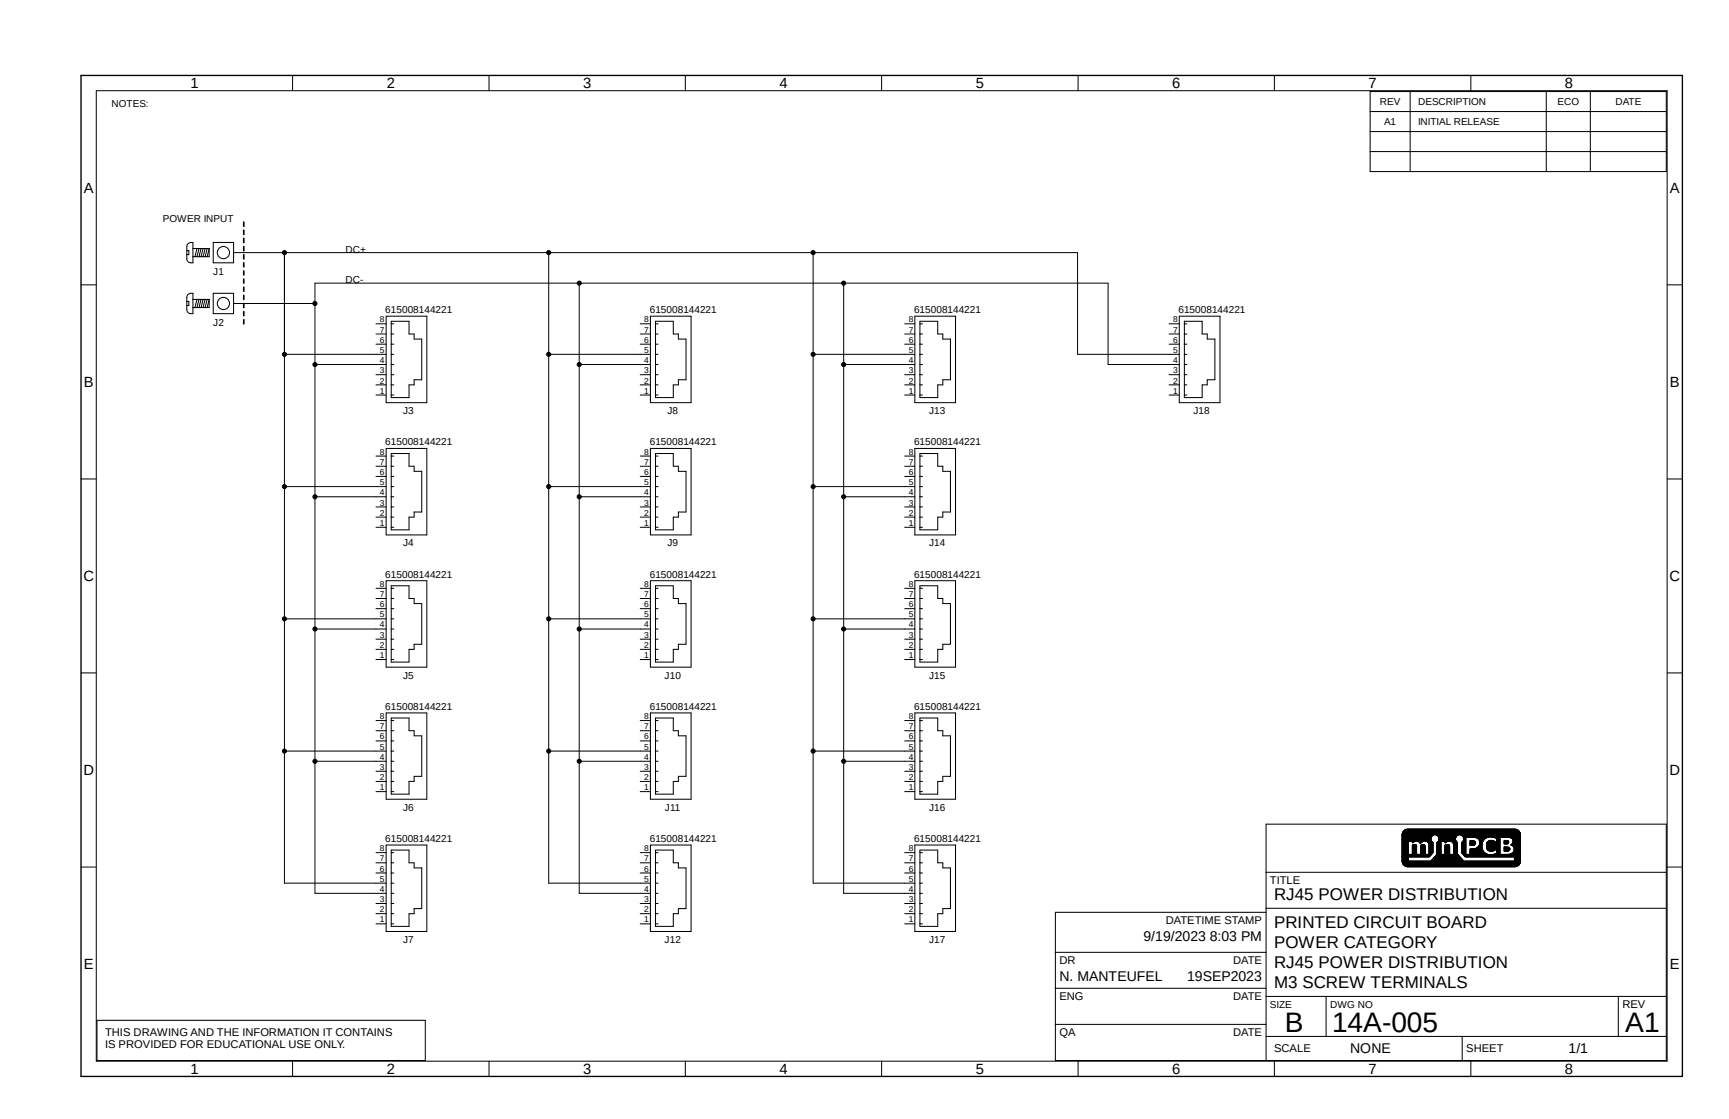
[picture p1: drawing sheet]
<svg xmlns="http://www.w3.org/2000/svg" width="432mm" height="279mm" viewBox="0 0 432 279" stroke-linecap="round" stroke-linejoin="round" font-family="sans-serif">
<path d="M19.7 18.5l400.8 250.8M420.5 18.5l-400.8 250.8" fill="none" stroke="#fff" stroke-width=".25"/>
<path d="M20.2 18.8h400v250h-400z" fill="none" stroke="#000" stroke-width=".34"/>
<g fill="none" stroke="#000" stroke-width=".25">
<path d="M73.1 18.8v3.8M122.1 18.8v3.8M171.2 18.8v3.8M220.2 18.8v3.8M269.2 18.8v3.8M318.3 18.8v3.8M367.3 18.8v3.8M24 22.6h392.3v242.4h-392.3zM342.2 22.9h73.9v19.9h-73.9zM342.2 37.8h73.9M342.2 32.9h73.9M342.2 27.9h73.9"/>
<path d="M352.2 22.9v19.9M386.2 22.9v19.9M397.2 22.9v19.9M20.2 71.1h3.8M46.7 75.3h.5v1h-.5M46.7 62.6h.5v1h-.5M46.8 73.7a1.27 1.27 0 0 1 1.4-.5v5.1a1.12 1.12 0 0 1-1.5-1v-3zM46.8 61l.5-.4 .9-.1v5.1a1.12 1.12 0 0 1-1.5-1v-3zM48.2 74.8h4M48.2 62.1h4M49.2 74.8l-.5 2M49.2 62.1l-.5 2"/>
<path d="M49.7 74.8l-.5 2M49.7 62.1l-.5 2M50.2 74.8l-.5 2M50.2 62.1l-.5 2M50.7 74.8l-.5 2M50.7 62.1l-.5 2M51.2 74.8l-.5 2M51.2 62.1l-.5 2M51.7 74.8l-.5 2M51.7 62.1l-.5 2M52.2 74.8v2h-4M52.2 62.1v2h-4"/>
<path d="M52.2 74.8l-.5 2M52.2 62.1l-.5 2M53.3 73.2h5v5.1h-5zM53.3 60.5h5v5.1h-5zM58.3 63.1h210.8v25.4h25.4M58.3 75.8h20.4M71 63.1v157.4h25.4M96.4 79h10.2v21.5h-10.2zM137 63.1v157.4h25.4M144.7 70.7v152.4h17.7M162.4 79h10.2v21.5h-10.2zM203.1 63.1v157.4h25.4"/>
<path d="M210.7 70.7v152.4h17.8M228.5 79h10.1v21.5h-10.1zM294.5 79h10.2v21.5h-10.2zM416.3 71.1h3.9M71 88.5h25.4M78.7 91h17.7M93.9 98.6h2.5M93.9 96.1h2.5M93.9 93.6h2.5M93.9 85.9h2.5M93.9 83.4h2.5M93.9 80.9h2.5"/>
<path d="M97.7 98.6h.6M97.7 96.1h.6M97.7 80.2h4.5v3.2h1.2v1.3h1.9v10.1h-1.9v1.3h-1.2v3.2h-4.5zM97.7 93.6h.6M97.7 91h.6M97.7 88.5h.6M97.7 85.9h.6M97.7 83.4h.6M97.7 80.9h.6M137 88.5h25.4M144.7 91h17.7M159.9 98.6h2.5"/>
<path d="M159.9 96.1h2.5M159.9 93.6h2.5M159.9 85.9h2.5M159.9 83.4h2.5M159.9 80.9h2.5M163.7 98.6h.6M163.7 96.1h.6M163.7 80.2h4.4v3.2h1.3v1.3h1.9v10.1h-1.9v1.3h-1.3v3.2h-4.4zM163.7 93.6h.6M163.7 91h.6M163.7 88.5h.6M163.7 85.9h.6"/>
<path d="M163.7 83.4h.6M163.7 80.9h.6M203.1 88.5h25.4M210.7 91h17.8M225.9 98.6h2.6M225.9 96.1h2.6M225.9 93.6h2.6M225.9 85.9h2.6M225.9 83.4h2.6M225.9 80.9h2.6M229.7 98.6h.7M229.7 96.1h.7"/>
<path d="M229.7 80.2h4.5v3.2h1.3v1.3h1.9v10.1h-1.9v1.3h-1.3v3.2h-4.5zM229.7 93.6h.7M229.7 91h.7M229.7 88.5h.7M229.7 85.9h.7M229.7 83.4h.7M229.7 80.9h.7M292 98.6h2.5M292 96.1h2.5M292 93.6h2.5M292 85.9h2.5M292 83.4h2.5"/>
<path d="M292 80.9h2.5M294.5 91h-17.8v-20.3h-198v152.4h17.7M295.8 98.6h.6M295.8 96.1h.6M295.8 80.2h4.4v3.2h1.3v1.3h1.9v10.1h-1.9v1.3h-1.3v3.2h-4.4zM295.8 93.6h.6M295.8 91h.6M295.8 88.5h.6M295.8 85.9h.6M295.8 83.4h.6M295.8 80.9h.6M20.2 119.6h3.8"/>
<path d="M93.9 119h2.5M93.9 116.4h2.5M93.9 113.9h2.5M96.4 112h10.2v21.6h-10.2zM97.7 113.2h4.5v3.2h1.2v1.3h1.9v10.1h-1.9v1.3h-1.2v3.2h-4.5zM97.7 119h.6M97.7 116.4h.6M97.7 113.9h.6M159.9 119h2.5M159.9 116.4h2.5M159.9 113.9h2.5M162.4 112h10.2v21.6h-10.2z"/>
<path d="M163.7 113.2h4.4v3.2h1.3v1.3h1.9v10.1h-1.9v1.3h-1.3v3.2h-4.4zM163.7 119h.6M163.7 116.4h.6M163.7 113.9h.6M225.9 119h2.6M225.9 116.4h2.6M225.9 113.9h2.6M228.5 112h10.1v21.6h-10.1zM229.7 113.2h4.5v3.2h1.3v1.3h1.9v10.1h-1.9v1.3h-1.3v3.2h-4.5zM229.7 119h.7M229.7 116.4h.7M229.7 113.9h.7"/>
<path d="M416.3 119.6h3.9M71 121.5h25.4M78.7 124h17.7M93.9 131.7h2.5M93.9 129.1h2.5M93.9 126.6h2.5M97.7 131.7h.6M97.7 129.1h.6M97.7 126.6h.6M97.7 124h.6M97.7 121.5h.6M137 121.5h25.4"/>
<path d="M144.7 124h17.7M159.9 131.7h2.5M159.9 129.1h2.5M159.9 126.6h2.5M163.7 131.7h.6M163.7 129.1h.6M163.7 126.6h.6M163.7 124h.6M163.7 121.5h.6M203.1 121.5h25.4M210.7 124h17.8M225.9 131.7h2.6"/>
<path d="M225.9 129.1h2.6M225.9 126.6h2.6M229.7 131.7h.7M229.7 129.1h.7M229.7 126.6h.7M229.7 124h.7M229.7 121.5h.7M71 154.5h25.4M78.7 157.1h17.7M93.9 159.6h2.5M93.9 152h2.5M93.9 149.4h2.5"/>
<path d="M93.9 146.9h2.5M96.4 145h10.2v21.6h-10.2zM97.7 146.3h4.5v3.1h1.2v1.3h1.9v10.2h-1.9v1.2h-1.2v3.2h-4.5zM97.7 159.6h.6M97.7 157.1h.6M97.7 154.5h.6M97.7 152h.6M97.7 149.4h.6M97.7 146.9h.6M137 154.5h25.4M144.7 157.1h17.7M159.9 159.6h2.5"/>
<path d="M159.9 152h2.5M159.9 149.4h2.5M159.9 146.9h2.5M162.4 145h10.2v21.6h-10.2zM163.7 146.3h4.4v3.1h1.3v1.3h1.9v10.2h-1.9v1.2h-1.3v3.2h-4.4zM163.7 159.6h.6M163.7 157.1h.6M163.7 154.5h.6M163.7 152h.6M163.7 149.4h.6M163.7 146.9h.6M203.1 154.5h25.4"/>
<path d="M210.7 157.1h17.8M225.9 159.6h2.6M225.9 152h2.6M225.9 149.4h2.6M225.9 146.9h2.6M228.5 145h10.1v21.6h-10.1zM229.7 146.3h4.5v3.1h1.3v1.3h1.9v10.2h-1.9v1.2h-1.3v3.2h-4.5zM229.7 159.6h.7M229.7 157.1h.7M229.7 154.5h.7M229.7 152h.7M229.7 149.4h.7"/>
<path d="M229.7 146.9h.7M20.2 168h3.8M93.9 164.7h2.5M93.9 162.1h2.5M93.9 179.9h2.5M96.4 178h10.2v21.6h-10.2zM97.7 164.7h.6M97.7 162.1h.6M97.7 179.3h4.5v3.2h1.2v1.2h1.9v10.1h-1.9v1.3h-1.2v3.2h-4.5zM97.7 179.9h.6M159.9 164.7h2.5M159.9 162.1h2.5"/>
<path d="M159.9 179.9h2.5M162.4 178h10.2v21.6h-10.2zM163.7 179.3h4.4v3.2h1.3v1.2h1.9v10.1h-1.9v1.3h-1.3v3.2h-4.4zM163.7 164.7h.6M163.7 162.1h.6M163.7 179.9h.6M225.9 164.7h2.6M225.9 162.1h2.6M225.9 179.9h2.6M228.5 178h10.1v21.6h-10.1zM229.7 164.7h.7M229.7 162.1h.7"/>
<path d="M229.7 179.3h4.5v3.2h1.3v1.2h1.9v10.1h-1.9v1.3h-1.3v3.2h-4.5zM229.7 179.9h.7M416.3 168h3.9M71 187.5h25.4M78.7 190.1h17.7M93.9 197.7h2.5M93.9 195.1h2.5M93.9 192.6h2.5M93.9 185h2.5M93.9 182.5h2.5M97.7 197.7h.6M97.7 195.1h.6"/>
<path d="M97.7 192.6h.6M97.7 190.1h.6M97.7 187.5h.6M97.7 185h.6M97.7 182.5h.6M137 187.5h25.4M144.7 190.1h17.7M159.9 197.7h2.5M159.9 195.1h2.5M159.9 192.6h2.5M159.9 185h2.5M159.9 182.5h2.5"/>
<path d="M163.7 197.7h.6M163.7 195.1h.6M163.7 192.6h.6M163.7 190.1h.6M163.7 187.5h.6M163.7 185h.6M163.7 182.5h.6M203.1 187.5h25.4M210.7 190.1h17.8M225.9 197.7h2.6M225.9 195.1h2.6M225.9 192.6h2.6"/>
<path d="M225.9 185h2.6M225.9 182.5h2.6M229.7 197.7h.7M229.7 195.1h.7M229.7 192.6h.7M229.7 190.1h.7M229.7 187.5h.7M229.7 185h.7M229.7 182.5h.7M20.2 216.5h3.8M93.9 215.4h2.5M93.9 212.9h2.5"/>
<path d="M93.9 218h2.5M96.4 211h10.2v21.6h-10.2zM97.7 215.4h.6M97.7 212.3h4.5v3.1h1.2v1.3h1.9v10.2h-1.9v1.2h-1.2v3.2h-4.5zM97.7 212.9h.6M97.7 218h.6M159.9 215.4h2.5M159.9 212.9h2.5M159.9 218h2.5M162.4 211h10.2v21.6h-10.2zM163.7 215.4h.6M163.7 212.3h4.4v3.1h1.3v1.3h1.9v10.2h-1.9v1.2h-1.3v3.2h-4.4z"/>
<path d="M163.7 212.9h.6M163.7 218h.6M225.9 215.4h2.6M225.9 212.9h2.6M225.9 218h2.6M228.5 211h10.1v21.6h-10.1zM229.7 215.4h.7M229.7 212.3h4.5v3.1h1.3v1.3h1.9v10.2h-1.9v1.2h-1.3v3.2h-4.5zM229.7 212.9h.7M229.7 218h.7M316.2 217.8h99.9M350.2 215.3h29.5"/>
<path d="M350.2 215.2h29.5M350.2 215.1h29.5M350.2 215h29.5M350.2 215h1.5M350.2 214.9h1.5M350.2 214.8h1.5M350.2 214.7h1.5M350.2 214.6h1.5M350.2 214.5h1.5M350.2 214.4h1.5M350.2 214.3h1.5M350.2 214.2h1.5"/>
<path d="M350.2 214.1h1.5M350.2 214h1.5M350.2 213.9h6.8M350.2 213.8h6.9M350.2 213.7h7M350.2 213.5h7.1M350.2 213.4h7.3M350.2 213.3h7.3M350.2 213.3h1.5M350.2 213.2h1.5M350.2 213.1h1.5M350.2 213h1.5"/>
<path d="M350.2 212.9h1.5M350.2 212.8h1.5M350.2 212.7h1.5M350.2 212.6h1.5M350.2 212.5h1.5M350.2 212.4h1.5M350.2 212.3h1.5M350.2 212.2h1.5M350.2 212.1h1.5M350.2 212h1.5M350.2 211.9h1.5M350.2 211.8h1.5"/>
<path d="M350.2 211.7h1.5M350.2 211.6h1.5M350.2 211.5h1.5M350.2 211.4h1.5M350.2 211.3h1.5M350.2 211.2h1.5M350.2 211.1h1.5M350.2 211h1.5M350.2 210.9h1.5M350.2 210.8h1.5M350.2 210.7h1.5M350.2 210.6h1.5"/>
<path d="M350.2 210.5h1.5M350.2 210.4h1.5M350.2 210.3h1.5M350.2 210.2h1.5M350.2 210.1h1.5M350.2 210.1h3.2M350.2 210h7.3M350.2 209.9h7.3M350.2 209.8h7.2M350.2 209.7h7.2M350.2 209.6h7.1M350.2 209.5h7.1"/>
<path d="M350.2 209.4h7.1M350.2 209.3h7.1M350.2 209.3h7.2M350.2 209.2h7.2M350.2 209.1h7.2M350.2 209h7.2M350.2 209h7.3M350.2 208.9h7.3M350.2 208.8h7.4M350.2 208.7h7.5M350.2 208.5h7.8M350.2 208.4h29.5"/>
<path d="M350.2 208.3h29.5M350.2 208.2h29.5M350.2 215.4h29.4M350.2 215.3h29.4M350.2 208.1h29.4M350.3 215.5h29.3M350.3 215.4h29.3M350.3 208h29.3M350.3 207.9h29.3M350.3 215.6h29.3M350.3 207.8h29.3M350.4 215.7h29.1"/>
<path d="M350.4 215.8h29.1M350.4 207.7h29.1M350.4 215.8h29M350.4 207.6h29M350.5 215.9h28.8M350.5 215.9h28.9M350.5 207.5h28.9M350.6 207.5h28.7M350.6 216h28.7M350.6 207.4h28.7M350.6 216.1h28.6M350.7 207.3h28.5"/>
<path d="M350.7 207.3h28.4M350.8 216.2h28.3M350.9 207.2h28.1M350.9 207.2h28M351 216.3h27.9M351 216.3h27.8M351.1 207.1h27.7M351.2 207.1h27.4M351.3 216.4h27.2M351.5 216.5h26.9M352.7 213.3h1.1M352.7 213.2h1.1"/>
<path d="M352.7 213.1h1.1M352.7 213h1.1M352.7 212.9h1.1M352.7 212.8h1.1M352.7 212.7h1.1M352.7 212.6h1.1M352.7 212.5h1.1M352.7 212.4h1.1M352.7 212.3h1.1M352.7 212.2h1.1M352.7 212.1h1.1M352.7 212h1.1"/>
<path d="M352.7 211.9h1.1M352.7 211.8h1.1M352.7 211.7h1.1M352.7 211.6h1.1M352.7 211.5h1.1M352.7 211.4h1.1M352.7 211.3h1.1M352.7 211.2h1.1M352.7 211.2h1M352.7 211.1h1M352.7 211h1M352.7 210.4h.1"/>
<path d="M352.7 210.2h.4M352.8 211h.9M353 210.9h.6M353 210.3h-.3M353.1 210.9h.4M353.3 210.1l-.6 .1M354.1 210.1h1.4M354.2 210.1h1.2M354.4 210.2h.8M354.4 210.3h.7M354.5 210.4h.5M354.6 210.4h.3"/>
<path d="M354.7 210.6h.1M354.7 210.5h.1M354.8 213.3h1.1M354.8 213.2h1.1M354.8 213.1h1.1M354.8 213h1.1M354.8 212.9h1.1M354.8 212.8h1.1M354.8 212.7h1.1M354.8 212.6h1.1M354.8 212.5h1.1M354.8 212.4h1.1"/>
<path d="M354.8 212.3h1.1M354.8 212.2h1.1M354.8 212.1h1.1M354.8 212h1.1M354.8 211.9h1.1M354.8 211.8h1.1M354.8 211.7h1.1M354.8 211.6h1.1M354.8 211.5h1.1M354.8 211.4h1.1M354.8 211.3h1.1M354.8 211.2h1.1"/>
<path d="M354.8 211.1h1.1M354.8 211h1M354.9 211h.9M355.1 210.9h.6M355.2 210.9h.4M356.2 210.1h1.3M356.4 210.1l1.2 .1M356.5 210.2h1.2M356.6 210.3h1.2M356.7 210.4h1.1M356.7 210.5h1.1M356.8 210.6h1"/>
<path d="M356.8 210.7h1M356.9 210.8h.9M356.9 213.3h.6M356.9 213.2h.7M356.9 213.1h.8M356.9 213h.9M356.9 212.9h.9M356.9 212.8h.9M356.9 212.7h.9M356.9 212.6h.9M356.9 212.5h.9M356.9 212.4h.9"/>
<path d="M356.9 212.3h.9M356.9 212.2h.9M356.9 212.1h.9M356.9 212h.9M356.9 211.9h.9M356.9 211.8h.9M356.9 211.7h.9M356.9 211.6h.9M356.9 211.5h.9M356.9 211.4h.9M356.9 211.3h.9M356.9 211.2h.9"/>
<path d="M356.9 211.1h.9M356.9 211h.9M356.9 210.9h.9M357 214h-6.8M357 213.8l-6.8 .1M357.2 213.7h-7M357.3 213.6h-7.1M357.4 215h8.1M357.4 214.9h8.1M357.4 213.4l-7.2 .1M357.4 209.1l-7.2 .1M357.5 214.8h7.9"/>
<path d="M357.5 210l-7.3 .1M357.5 208.8l-7.3 .1M357.6 214.7h7.7M357.7 214.6h7.5M357.7 208.7h-7.5M357.8 214.5h7.3M357.8 212.9l-.9 .1M357.9 214.4h7.1M357.9 208.6h-7.7M358 214.3h6.9M358.1 214.2h6.7M358.2 214.1h6.5"/>
<path d="M358.2 214h6.5M358.3 214h6.4M358.4 213.9h6.1M358.4 213.8h6M358.5 213.7h5.9M358.6 213.7h5.7M358.6 213.6h5.7M358.7 213.5h5.5M358.8 213.4h5.3M358.8 208.5h5.3M358.9 213.3l5.2 .1M358.9 213.3h.9"/>
<path d="M358.9 213.2h.9M358.9 213.1h.9M358.9 213h.9M358.9 212.9h.9M358.9 212.8h.9M358.9 212.7h.9M358.9 212.6h.9M358.9 212.5h.9M358.9 212.4h.9M358.9 212.3h.9M358.9 212.2h.9M358.9 212.1h.9"/>
<path d="M358.9 212h.9M358.9 211.9h.9M358.9 211.8h.9M358.9 211.7h.9M358.9 211.6h.9M358.9 211.5h.9M358.9 211.4h.9M358.9 211.3h.9M358.9 211.2h.9M358.9 211.1h.9M358.9 211h.9M358.9 210.9h.9"/>
<path d="M358.9 210.8h.9M358.9 210.7h.9M358.9 210.6h.9M358.9 210.5h.9M358.9 210.4h.9M358.9 208.6h5.2M358.9 210.3h.9M359 208.7h4.9M359.1 210.2h.7M359.2 210.1h2.4M359.2 208.8h4.5M359.2 210.1h4.5"/>
<path d="M359.2 208.9h4.4M359.3 210h4.3M359.3 209.9h4.3M359.3 209h4.3M359.3 209.8h4.3M359.3 209.1h4.3M359.4 209.8h4.2M359.4 209.7h4.1M359.4 209.3h4.1M359.4 209.2h4.1M359.4 209.6h4.1M359.4 209.5h4.1"/>
<path d="M359.4 209.4h4.1M360.9 213.3h1.1M360.9 213.2h1.1M360.9 213.1h1.1M360.9 213h1.1M360.9 212.9h1.1M360.9 212.8h1.1M360.9 212.7h1.1M360.9 212.6h1.1M360.9 212.5h1.1M360.9 212.4h1.1M360.9 212.3h1.1"/>
<path d="M360.9 212.2h1.1M360.9 212.1h1.1M360.9 212h1.1M360.9 211.9h1.1M360.9 211.8h1.1M360.9 211.7h1.1M360.9 211.6h1.1M360.9 211.5h1.1M360.9 211.4h1.1M360.9 211.3h1.1M360.9 211.2h1.1M360.9 211.1h1.1"/>
<path d="M360.9 211h1M360.9 210.4h.1M360.9 210.2h.4M361.2 210.9h.6M361.2 210.3h-.3M361.2 210.9h.5M361.4 210.1l-.5 .1M362.3 210.1h1.4M362.5 210.1l1.3 .1M362.6 210.2h1.2M362.7 210.3h1.2M362.8 210.4h1.2"/>
<path d="M362.9 210.5h1.1M362.9 210.6h1.1M363 210.7h1M363 210.8h1M363.1 211.1h.9M363.1 211h.9M363.1 210.9h.9M363.1 213.3h.9M363.1 213.2h.9M363.1 213.1h.9M363.1 213h.9M363.1 212.9h.9"/>
<path d="M363.1 212.8h.9M363.1 212.7h.9M363.1 212.6h.9M363.1 212.5h.9M363.1 212.4h.9M363.1 212.3h.9M363.1 212.2h.9M363.1 212.1h.9M363.1 212h.9M363.1 211.9h.9M363.1 211.8h.9M363.1 211.7h.9"/>
<path d="M363.1 211.6h.9M363.1 211.5h.9M363.1 211.4h.9M363.1 211.3h.9M363.1 211.2h.9M363.6 209.1l-4.2 .1M363.6 209h-4.3M365 208.5h14.7M365 208.6h14.7M365 212.9h1.1M365 212.8h1.1M365 212.7h1.1"/>
<path d="M365 212.6h1.1M365 212.5h1.1M365 212.4h1.1M365 212.3h1.1M365 212.2h1.1M365 212.1h1.1M365 212h1.1M365 211.9h1.1M365 211.8h1.1M365 211.7h1.1M365 211.6h1.1M365 211.5h1.1"/>
<path d="M365 211.4h1.1M365 211.3h1.1M365 211.2h1.1M365 211.1h1.1M365 211h1.1M365 210.9h1.1M365 210.8h1.1M365 210.7h1.1M365 210.6h1.1M365 210.5h1.1M365 210.4h1.1M365.1 210.3h1"/>
<path d="M365.1 213h1M365.2 213.1h.9M365.2 208.7h14.5M365.2 210.2h.9M365.3 213.2h.8M365.3 210.1h.8M365.3 208.8h14.4M365.3 213.3h.8M365.4 213.3l6.4 .1M365.4 210h.7M365.4 208.9h14.3M365.4 209h14.3"/>
<path d="M365.5 213.4h14.2M365.5 209.9h.6M365.5 209.8h.6M365.5 209.1h.6M365.5 209h6.3M365.5 209.7h.6M365.5 209.3h.6M365.5 209.2h.6M365.5 209.6h.6M365.5 209.5h.6M365.5 209.4h.6M365.6 213.5h14.1"/>
<path d="M365.6 213.6h14.1M365.7 213.7h14M365.8 213.8h13.9M365.9 214h13.8M365.9 213.9h13.8M367.2 213.3h4.2M367.2 213.2h4.1M367.2 213.1h3.9M367.2 213h3.7M367.2 212.9h3.6M367.2 212.8l3.5 .1M367.2 212.8h3.4"/>
<path d="M367.2 212.7h3.4M367.2 212.6l3.3 .1M367.2 212.6h3.3M367.2 212.5l3.3 .1M367.2 212.5h3.2M367.2 212.4h3.2M367.2 212.3h3.1M367.2 212.2h3.1M367.2 212.1l3 .1M367.2 212.1h3M367.2 212h3M367.2 211h.9"/>
<path d="M367.2 210.9h1.1M367.2 210.8h1.2M367.2 210.7h1.2M367.2 210.6h1.2M367.2 210.5h1.2M367.2 210.4h1.2M367.2 210.3h1.2M367.2 210.2h1.2M367.2 210.1l1.2 .1M367.2 210.1h1.1M367.2 210h1.1M367.2 210h1"/>
<path d="M367.2 209.9h.9M367.9 211.9h2.3M368.1 211.1h-.9M368.1 209.1h3.5M368.3 210.9l-1.1 .1M368.3 210.8l-1.1 .1M368.3 209.1h3.2M368.5 211.8h1.7M368.6 211.8h1.6M368.8 209.2h2.4M368.8 211.7h1.3M368.8 209.3h2.3"/>
<path d="M368.9 211.7h1.2M369 211.6h1.1M369 209.3h2M369 211.5h1.1M369.1 209.4h1.8M369.1 211.5h1M369.2 211.4h.9M369.2 209.5h1.6M369.2 211.3h.9M369.3 211.3h.8M369.3 211.2h.8M369.3 209.6h1.3"/>
<path d="M369.3 209.6h1.4M369.4 211.2h.7M369.4 209.7h1.2M369.4 211.1h.7M369.4 209.8h1.1M369.4 211h.7M369.5 210.9h.6M369.5 210.8h.6M369.5 210h.9M369.5 209.9h.9M369.5 210.7h.6M369.5 210.7h.7"/>
<path d="M369.5 210.6h.7M369.5 210.5h.7M369.5 210.4h.7M369.5 210.2h.8M369.5 210.1h.8M369.5 210h.8M370.2 210.3h-.7M370.8 209.5h-1.6M371.2 211.5h3.4M371.2 211.4h3.4M371.2 211.3h3.4M371.2 211.2h3.4"/>
<path d="M371.2 211.1h3.4M371.2 211h3.4M371.2 210.9h3.4M371.3 211.7h3.3M371.3 211.6h3.3M371.3 211.5h3.3M371.3 210.9h3.3M371.3 210.8h3.3M371.3 210.7h3.3M371.3 211.9h3.3M371.3 211.8h3.3M371.3 210.6h3.3"/>
<path d="M371.3 210.5h3.3M371.4 212h3.2M371.4 210.4h3.2M371.4 212.1h2.2M371.4 210.4h2.2M371.4 210.3h2.2M371.5 212.1h2M371.5 210.2h2M371.6 212.3h1.7M371.6 212.2h1.8M371.6 210.1l1.8 .1M371.6 210.1h1.7"/>
<path d="M371.7 212.3h1.5M371.7 210l1.5 .1M371.7 212.4h1.4M371.8 210h1.3M371.9 212.5h1.1M371.9 209.9h1.1M372 212.5h.8M372.1 209.8h.7M372.8 213.4h6.9M372.8 209h6.9M373.1 209.1h1.5M373.1 213.3h1.5"/>
<path d="M373.3 213.2h1.3M373.5 213.1h1.1M373.5 209.2h1.1M373.5 209.3h1.1M373.6 213.1h1M373.7 209.3h.9M373.8 213h.8M373.8 212.9h.8M373.8 212.8h.8M373.8 212.7h.8M373.8 212.6h.8M373.8 212.5h.8"/>
<path d="M373.8 212.4h.8M373.8 212.3h.8M373.8 212.2h.8M373.8 212.1h.8M373.8 210.4h.8M373.8 210.3h.8M373.8 210.2h.8M373.8 210.1h.8M373.8 210h.8M373.8 209.9h.8M373.8 209.8h.8M373.8 209.7h.8"/>
<path d="M373.8 209.6h.8M373.8 209.5h.8M373.8 209.4h.8M375.7 212.5h.9M375.7 212.5h1.1M375.7 212.3h1.2M375.7 212.3h1.3M375.7 212.2h1.3M375.7 212.1h1.4M375.7 212h1.4M375.7 211.9h1.4M375.7 211.8h1.4"/>
<path d="M375.7 211.8h1.3M375.7 211.7h1.3M375.7 211.6l1.3 .1M375.7 211.6h1.2M375.7 211.5h1.1M375.7 211.5h.9M375.7 210.7h.9M375.7 210.6h1M375.7 210.5h1.1M375.7 210.4h1.1M375.7 210.3h1.1M375.7 210.2h1.1"/>
<path d="M375.7 210.1h1.1M375.7 210h1M375.7 209.9h.9M375.7 209.8h.6M376.6 210.7h-.9M376.7 209.1h3M376.9 212.4h-1.2M376.9 213.3h2.8M376.9 209.1h2.8M377.1 212.1l-1.4 .1M377.2 213.2h2.5M377.3 210.9h2.4"/>
<path d="M377.3 209.2h2.4M377.4 209.3h2.3M377.4 213.1h2.3M377.4 210.9h2.3M377.4 211h2.3M377.5 213.1h2.2M377.5 211.1h2.2M377.5 209.3h2.2M377.6 210.8h2.1M377.6 213h2.1M377.6 210.7h2.1M377.6 209.4h2.1"/>
<path d="M377.7 213h2M377.7 210.7h2M377.7 209.5h2M377.7 211.2h2M377.7 210.6h2M377.8 212.9h1.9M377.8 211.2h1.9M377.8 210.5h1.9M377.8 209.6h1.9M377.8 210.4h1.9M377.8 209.7h1.9M377.9 210.4h1.8"/>
<path d="M377.9 210.3h1.8M377.9 209.8h1.8M377.9 212.8h1.8M377.9 211.3h1.8M377.9 210.2h1.8M377.9 210.1h1.8M377.9 210h1.8M377.9 209.9h1.8M378 212.7h1.7M378 212.6h1.7M378 211.4h1.7M378 211.5h1.7"/>
<path d="M378.1 212.5h1.6M378.1 211.6h1.6M378.1 211.5h1.6M378.1 212.4h1.6M378.2 212.3h1.5M378.2 212.2h1.5M378.2 212.1h1.5M378.2 212h1.5M378.2 211.9h1.5M378.2 211.8h1.5M378.2 211.7h1.5M378.2 215h1.5"/>
<path d="M378.2 214.9h1.5M378.2 214.8h1.5M378.2 214.7h1.5M378.2 214.6h1.5M378.2 214.5h1.5M378.2 214.4h1.5M378.2 214.3h1.5M378.2 214.2h1.5M378.2 214.1h1.5M378.2 214h1.5M379.7 208.4l-29.5 .1M416.3 216.5h3.9"/>
<path d="M93.9 230.7h2.5M93.9 228.1h2.5M93.9 225.6h2.5M97.7 230.7h.6M97.7 228.1h.6M97.7 225.6h.6M97.7 223.1h.6M97.7 220.5h.6M159.9 230.7h2.5M159.9 228.1h2.5M159.9 225.6h2.5M163.7 230.7h.6"/>
<path d="M163.7 228.1h.6M163.7 225.6h.6M163.7 223.1h.6M163.7 220.5h.6M225.9 230.7h2.6M225.9 228.1h2.6M225.9 225.6h2.6M229.7 230.7h.7M229.7 228.1h.7M229.7 225.6h.7M229.7 223.1h.7M229.7 220.5h.7"/>
<path d="M263.6 237.8h52.6M316.2 227.8h-52.6v37h152.5v-59h-99.9v59M316.2 226.8h99.9M24.2 254.8h82v10h-82zM263.6 255.8h52.6M263.6 246.8h52.6M316.2 248.8h99.9M316.2 258.8h99.9M331.2 248.8v10M365.2 258.8v6M404.2 248.8v10M73.1 265v3.8"/>
<path d="M122.1 265v3.8M171.2 265v3.8M220.2 265v3.8M269.2 265v3.8M318.3 265v3.8M367.3 265v3.8"/>
<circle cx="55.8" cy="63.1" r="1.53"/>
<circle cx="55.8" cy="75.8" r="1.53"/>
<circle cx="71" cy="63.1" r=".51"/>
<circle cx="78.7" cy="75.8" r=".51"/>
<circle cx="137" cy="63.1" r=".51"/>
<circle cx="144.6" cy="70.7" r=".51"/>
<circle cx="203.1" cy="63.1" r=".51"/>
<circle cx="210.7" cy="70.7" r=".51"/>
<circle cx="71" cy="88.5" r=".51"/>
<circle cx="78.7" cy="91" r=".51"/>
<circle cx="137" cy="88.5" r=".51"/>
<circle cx="144.6" cy="91" r=".51"/>
<circle cx="203.1" cy="88.5" r=".51"/>
<circle cx="210.7" cy="91" r=".51"/>
<circle cx="71" cy="121.5" r=".51"/>
<circle cx="78.7" cy="124" r=".51"/>
<circle cx="137" cy="121.5" r=".51"/>
<circle cx="144.6" cy="124" r=".51"/>
<circle cx="203.1" cy="121.5" r=".51"/>
<circle cx="210.7" cy="124" r=".51"/>
<circle cx="71" cy="154.5" r=".51"/>
<circle cx="78.7" cy="157.1" r=".51"/>
<circle cx="137" cy="154.5" r=".51"/>
<circle cx="144.6" cy="157.1" r=".51"/>
<circle cx="203.1" cy="154.5" r=".51"/>
<circle cx="210.7" cy="157.1" r=".51"/>
<circle cx="71" cy="187.5" r=".51"/>
<circle cx="78.7" cy="190.1" r=".51"/>
<circle cx="137" cy="187.5" r=".51"/>
<circle cx="144.6" cy="190.1" r=".51"/>
<circle cx="203.1" cy="187.5" r=".51"/>
<circle cx="210.7" cy="190.1" r=".51"/>
</g>
<g fill="none" stroke="#000" stroke-width=".42">
<path d="M60.9 55.5v1M60.9 57.5v1M60.9 59.5v1.1M60.9 61.6v1M60.9 63.6v1M60.9 65.6v1M60.9 67.6v1.1M60.9 69.7v1M60.9 71.7v1M60.9 73.7v1.1M60.9 75.8v1M60.9 77.8v1"/>
<path d="M60.9 79.8v1.1"/>
</g>
<g fill="#000">
<circle cx="71" cy="63.1" r=".51"/>
<circle cx="78.7" cy="75.8" r=".51"/>
<circle cx="137" cy="63.1" r=".51"/>
<circle cx="144.6" cy="70.7" r=".51"/>
<circle cx="203.1" cy="63.1" r=".51"/>
<circle cx="210.7" cy="70.7" r=".51"/>
<circle cx="71" cy="88.5" r=".51"/>
<circle cx="78.7" cy="91" r=".51"/>
<circle cx="137" cy="88.5" r=".51"/>
<circle cx="144.6" cy="91" r=".51"/>
<circle cx="203.1" cy="88.5" r=".51"/>
<circle cx="210.7" cy="91" r=".51"/>
<circle cx="71" cy="121.5" r=".51"/>
<circle cx="78.7" cy="124" r=".51"/>
<circle cx="137" cy="121.5" r=".51"/>
<circle cx="144.6" cy="124" r=".51"/>
<circle cx="203.1" cy="121.5" r=".51"/>
<circle cx="210.7" cy="124" r=".51"/>
<circle cx="71" cy="154.5" r=".51"/>
<circle cx="78.7" cy="157.1" r=".51"/>
<circle cx="137" cy="154.5" r=".51"/>
<circle cx="144.6" cy="157.1" r=".51"/>
<circle cx="203.1" cy="154.5" r=".51"/>
<circle cx="210.7" cy="157.1" r=".51"/>
<circle cx="71" cy="187.5" r=".51"/>
<circle cx="78.7" cy="190.1" r=".51"/>
<circle cx="137" cy="187.5" r=".51"/>
<circle cx="144.6" cy="190.1" r=".51"/>
<circle cx="203.1" cy="187.5" r=".51"/>
<circle cx="210.7" cy="190.1" r=".51"/>
</g>
<g font-size="7">
<text x="320.8" y="257.8">B</text>
<text x="332.7" y="257.8">14A-005</text>
<text x="405.9" y="257.8">A1</text>
</g>
<g font-size="4.2">
<text x="318.2" y="224.8">RJ45 POWER DISTRIBUTION</text>
<text x="318.2" y="231.8">PRINTED CIRCUIT BOARD</text>
<text x="318.2" y="236.8">POWER CATEGORY</text>
<text x="318.2" y="241.8">RJ45 POWER DISTRIBUTION</text>
<text x="318.2" y="246.8">M3 SCREW TERMINALS</text>
</g>
<g font-size="3.7">
<text x="47.5" y="22.1">1</text>
<text x="96.6" y="22.1">2</text>
<text x="145.6" y="22.1">3</text>
<text x="194.6" y="22.1">4</text>
<text x="243.7" y="22.1">5</text>
<text x="292.7" y="22.1">6</text>
<text x="341.8" y="22.1">7</text>
<text x="390.8" y="22.1">8</text>
<text x="20.9" y="48.2">A</text>
<text x="417" y="48.2">A</text>
<text x="20.9" y="96.6">B</text>
<text x="417" y="96.6">B</text>
<text x="20.8" y="145.1">C</text>
<text x="416.9" y="145.1">C</text>
<text x="20.8" y="193.6">D</text>
<text x="416.9" y="193.6">D</text>
<text x="20.9" y="242.1">E</text>
<text x="417" y="242.1">E</text>
<text x="47.5" y="268.2">1</text>
<text x="96.6" y="268.2">2</text>
<text x="145.6" y="268.2">3</text>
<text x="194.6" y="268.2">4</text>
<text x="243.7" y="268.2">5</text>
<text x="292.7" y="268.2">6</text>
<text x="341.8" y="268.2">7</text>
<text x="390.8" y="268.2">8</text>
</g>
<g font-size="3.5">
<text x="285.6" y="235">9/19/2023 8:03 PM</text>
<text x="264.6" y="245">N. MANTEUFEL</text>
<text x="296.5" y="245.1">19SEP2023</text>
<text x="337.2" y="263">NONE</text>
<text x="391.7" y="263">1/1</text>
</g>
<g font-size="2.8">
<text x="317.2" y="220.8">TITLE</text>
<text x="291.1" y="230.8">DATETIME STAMP</text>
<text x="264.6" y="240.8">DR</text>
<text x="307.9" y="240.8">DATE</text>
<text x="264.6" y="249.8">ENG</text>
<text x="307.9" y="249.8">DATE</text>
<text x="405.2" y="251.8">REV</text>
<text x="26.2" y="258.8">THIS DRAWING AND THE INFORMATION IT CONTAINS</text>
<text x="26.2" y="261.8">IS PROVIDED FOR EDUCATIONAL USE ONLY.</text>
<text x="264.6" y="258.8">QA</text>
<text x="307.9" y="258.8">DATE</text>
<text x="318.2" y="262.8">SCALE</text>
<text x="366.2" y="262.8">SHEET</text>
</g>
<g font-size="2.5">
<text x="27.9" y="26.8">NOTES:</text>
<text x="344.6" y="26.2">REV</text>
<text x="354.2" y="26.2">DESCRIPTION</text>
<text x="389" y="26.2">ECO</text>
<text x="403.4" y="26.2">DATE</text>
<text x="345.7" y="31.2">A1</text>
<text x="354.2" y="31.2">INITIAL RELEASE</text>
<text x="40.7" y="55.5">POWER INPUT</text>
<text x="86.3" y="63.1">DC+</text>
<text x="53.3" y="68.7">J1</text>
<text x="86.3" y="70.7">DC-</text>
<text x="53.3" y="81.4">J2</text>
<text x="96.2" y="78.2">615008144221</text>
<text x="162.3" y="78.2">615008144221</text>
<text x="228.3" y="78.2">615008144221</text>
<text x="294.3" y="78.2">615008144221</text>
<text x="100.7" y="103.4">J3</text>
<text x="166.7" y="103.4">J8</text>
<text x="232" y="103.4">J13</text>
<text x="298" y="103.4">J18</text>
<text x="96.2" y="111.2">615008144221</text>
<text x="162.3" y="111.2">615008144221</text>
<text x="228.3" y="111.2">615008144221</text>
<text x="100.7" y="136.4">J4</text>
<text x="166.7" y="136.4">J9</text>
<text x="232" y="136.4">J14</text>
<text x="96.2" y="144.2">615008144221</text>
<text x="162.3" y="144.2">615008144221</text>
<text x="228.3" y="144.2">615008144221</text>
<text x="100.7" y="169.4">J5</text>
<text x="166" y="169.4">J10</text>
<text x="232" y="169.4">J15</text>
<text x="96.2" y="177.3">615008144221</text>
<text x="162.3" y="177.3">615008144221</text>
<text x="228.3" y="177.3">615008144221</text>
<text x="100.7" y="202.4">J6</text>
<text x="166.1" y="202.4">J11</text>
<text x="232" y="202.4">J16</text>
<text x="96.2" y="210.3">615008144221</text>
<text x="162.3" y="210.3">615008144221</text>
<text x="228.3" y="210.3">615008144221</text>
<text x="100.7" y="235.5">J7</text>
<text x="166" y="235.5">J12</text>
<text x="232" y="235.5">J17</text>
<text x="317.2" y="251.8">SIZE</text>
<text x="332.2" y="251.8">DWG NO</text>
</g>
<g font-size="2.1">
<text x="94.9" y="83.1">7</text>
<text x="94.9" y="80.5">8</text>
<text x="160.9" y="83.1">7</text>
<text x="160.9" y="80.5">8</text>
<text x="226.9" y="83.1">7</text>
<text x="226.9" y="80.5">8</text>
<text x="292.9" y="83.1">7</text>
<text x="292.9" y="80.5">8</text>
<text x="94.9" y="88.1">5</text>
<text x="94.9" y="85.6">6</text>
<text x="160.9" y="88.1">5</text>
<text x="160.9" y="85.6">6</text>
<text x="226.9" y="88.1">5</text>
<text x="226.9" y="85.6">6</text>
<text x="292.9" y="88.1">5</text>
<text x="292.9" y="85.6">6</text>
<text x="94.9" y="95.8">2</text>
<text x="94.9" y="93.2">3</text>
<text x="94.9" y="90.7">4</text>
<text x="160.9" y="95.8">2</text>
<text x="160.9" y="93.2">3</text>
<text x="160.9" y="90.7">4</text>
<text x="226.9" y="95.8">2</text>
<text x="226.9" y="93.2">3</text>
<text x="226.9" y="90.7">4</text>
<text x="292.9" y="95.8">2</text>
<text x="292.9" y="93.2">3</text>
<text x="292.9" y="90.7">4</text>
<text x="94.9" y="98.3">1</text>
<text x="160.9" y="98.3">1</text>
<text x="226.9" y="98.3">1</text>
<text x="292.9" y="98.3">1</text>
<text x="94.9" y="113.5">8</text>
<text x="160.9" y="113.5">8</text>
<text x="226.9" y="113.5">8</text>
<text x="94.9" y="118.6">6</text>
<text x="94.9" y="116.1">7</text>
<text x="160.9" y="118.6">6</text>
<text x="160.9" y="116.1">7</text>
<text x="226.9" y="118.6">6</text>
<text x="226.9" y="116.1">7</text>
<text x="94.9" y="123.7">4</text>
<text x="94.9" y="121.2">5</text>
<text x="160.9" y="123.7">4</text>
<text x="160.9" y="121.2">5</text>
<text x="226.9" y="123.7">4</text>
<text x="226.9" y="121.2">5</text>
<text x="94.9" y="131.3">1</text>
<text x="94.9" y="128.8">2</text>
<text x="94.9" y="126.2">3</text>
<text x="160.9" y="131.3">1</text>
<text x="160.9" y="128.8">2</text>
<text x="160.9" y="126.2">3</text>
<text x="226.9" y="131.3">1</text>
<text x="226.9" y="128.8">2</text>
<text x="226.9" y="126.2">3</text>
<text x="94.9" y="149.1">7</text>
<text x="94.9" y="146.5">8</text>
<text x="160.9" y="149.1">7</text>
<text x="160.9" y="146.5">8</text>
<text x="226.9" y="149.1">7</text>
<text x="226.9" y="146.5">8</text>
<text x="94.9" y="154.1">5</text>
<text x="94.9" y="151.6">6</text>
<text x="160.9" y="154.1">5</text>
<text x="160.9" y="151.6">6</text>
<text x="226.9" y="154.1">5</text>
<text x="226.9" y="151.6">6</text>
<text x="94.9" y="161.8">2</text>
<text x="94.9" y="159.2">3</text>
<text x="94.9" y="156.7">4</text>
<text x="160.9" y="161.8">2</text>
<text x="160.9" y="159.2">3</text>
<text x="160.9" y="156.7">4</text>
<text x="226.9" y="161.8">2</text>
<text x="226.9" y="159.2">3</text>
<text x="226.9" y="156.7">4</text>
<text x="94.9" y="164.3">1</text>
<text x="160.9" y="164.3">1</text>
<text x="226.9" y="164.3">1</text>
<text x="94.9" y="179.5">8</text>
<text x="160.9" y="179.5">8</text>
<text x="226.9" y="179.5">8</text>
<text x="94.9" y="184.6">6</text>
<text x="94.9" y="182.1">7</text>
<text x="160.9" y="184.6">6</text>
<text x="160.9" y="182.1">7</text>
<text x="226.9" y="184.6">6</text>
<text x="226.9" y="182.1">7</text>
<text x="94.9" y="189.7">4</text>
<text x="94.9" y="187.2">5</text>
<text x="160.9" y="189.7">4</text>
<text x="160.9" y="187.2">5</text>
<text x="226.9" y="189.7">4</text>
<text x="226.9" y="187.2">5</text>
<text x="94.9" y="197.3">1</text>
<text x="94.9" y="194.8">2</text>
<text x="94.9" y="192.2">3</text>
<text x="160.9" y="197.3">1</text>
<text x="160.9" y="194.8">2</text>
<text x="160.9" y="192.2">3</text>
<text x="226.9" y="197.3">1</text>
<text x="226.9" y="194.8">2</text>
<text x="226.9" y="192.2">3</text>
<text x="94.9" y="215.1">7</text>
<text x="94.9" y="212.6">8</text>
<text x="160.9" y="215.1">7</text>
<text x="160.9" y="212.6">8</text>
<text x="226.9" y="215.1">7</text>
<text x="226.9" y="212.6">8</text>
<text x="94.9" y="220.2">5</text>
<text x="94.9" y="217.6">6</text>
<text x="160.9" y="220.2">5</text>
<text x="160.9" y="217.6">6</text>
<text x="226.9" y="220.2">5</text>
<text x="226.9" y="217.6">6</text>
<text x="94.9" y="227.8">2</text>
<text x="94.9" y="225.3">3</text>
<text x="94.9" y="222.7">4</text>
<text x="160.9" y="227.8">2</text>
<text x="160.9" y="225.3">3</text>
<text x="160.9" y="222.7">4</text>
<text x="226.9" y="227.8">2</text>
<text x="226.9" y="225.3">3</text>
<text x="226.9" y="222.7">4</text>
<text x="94.9" y="230.3">1</text>
<text x="160.9" y="230.3">1</text>
<text x="226.9" y="230.3">1</text>
</g>
</svg>
